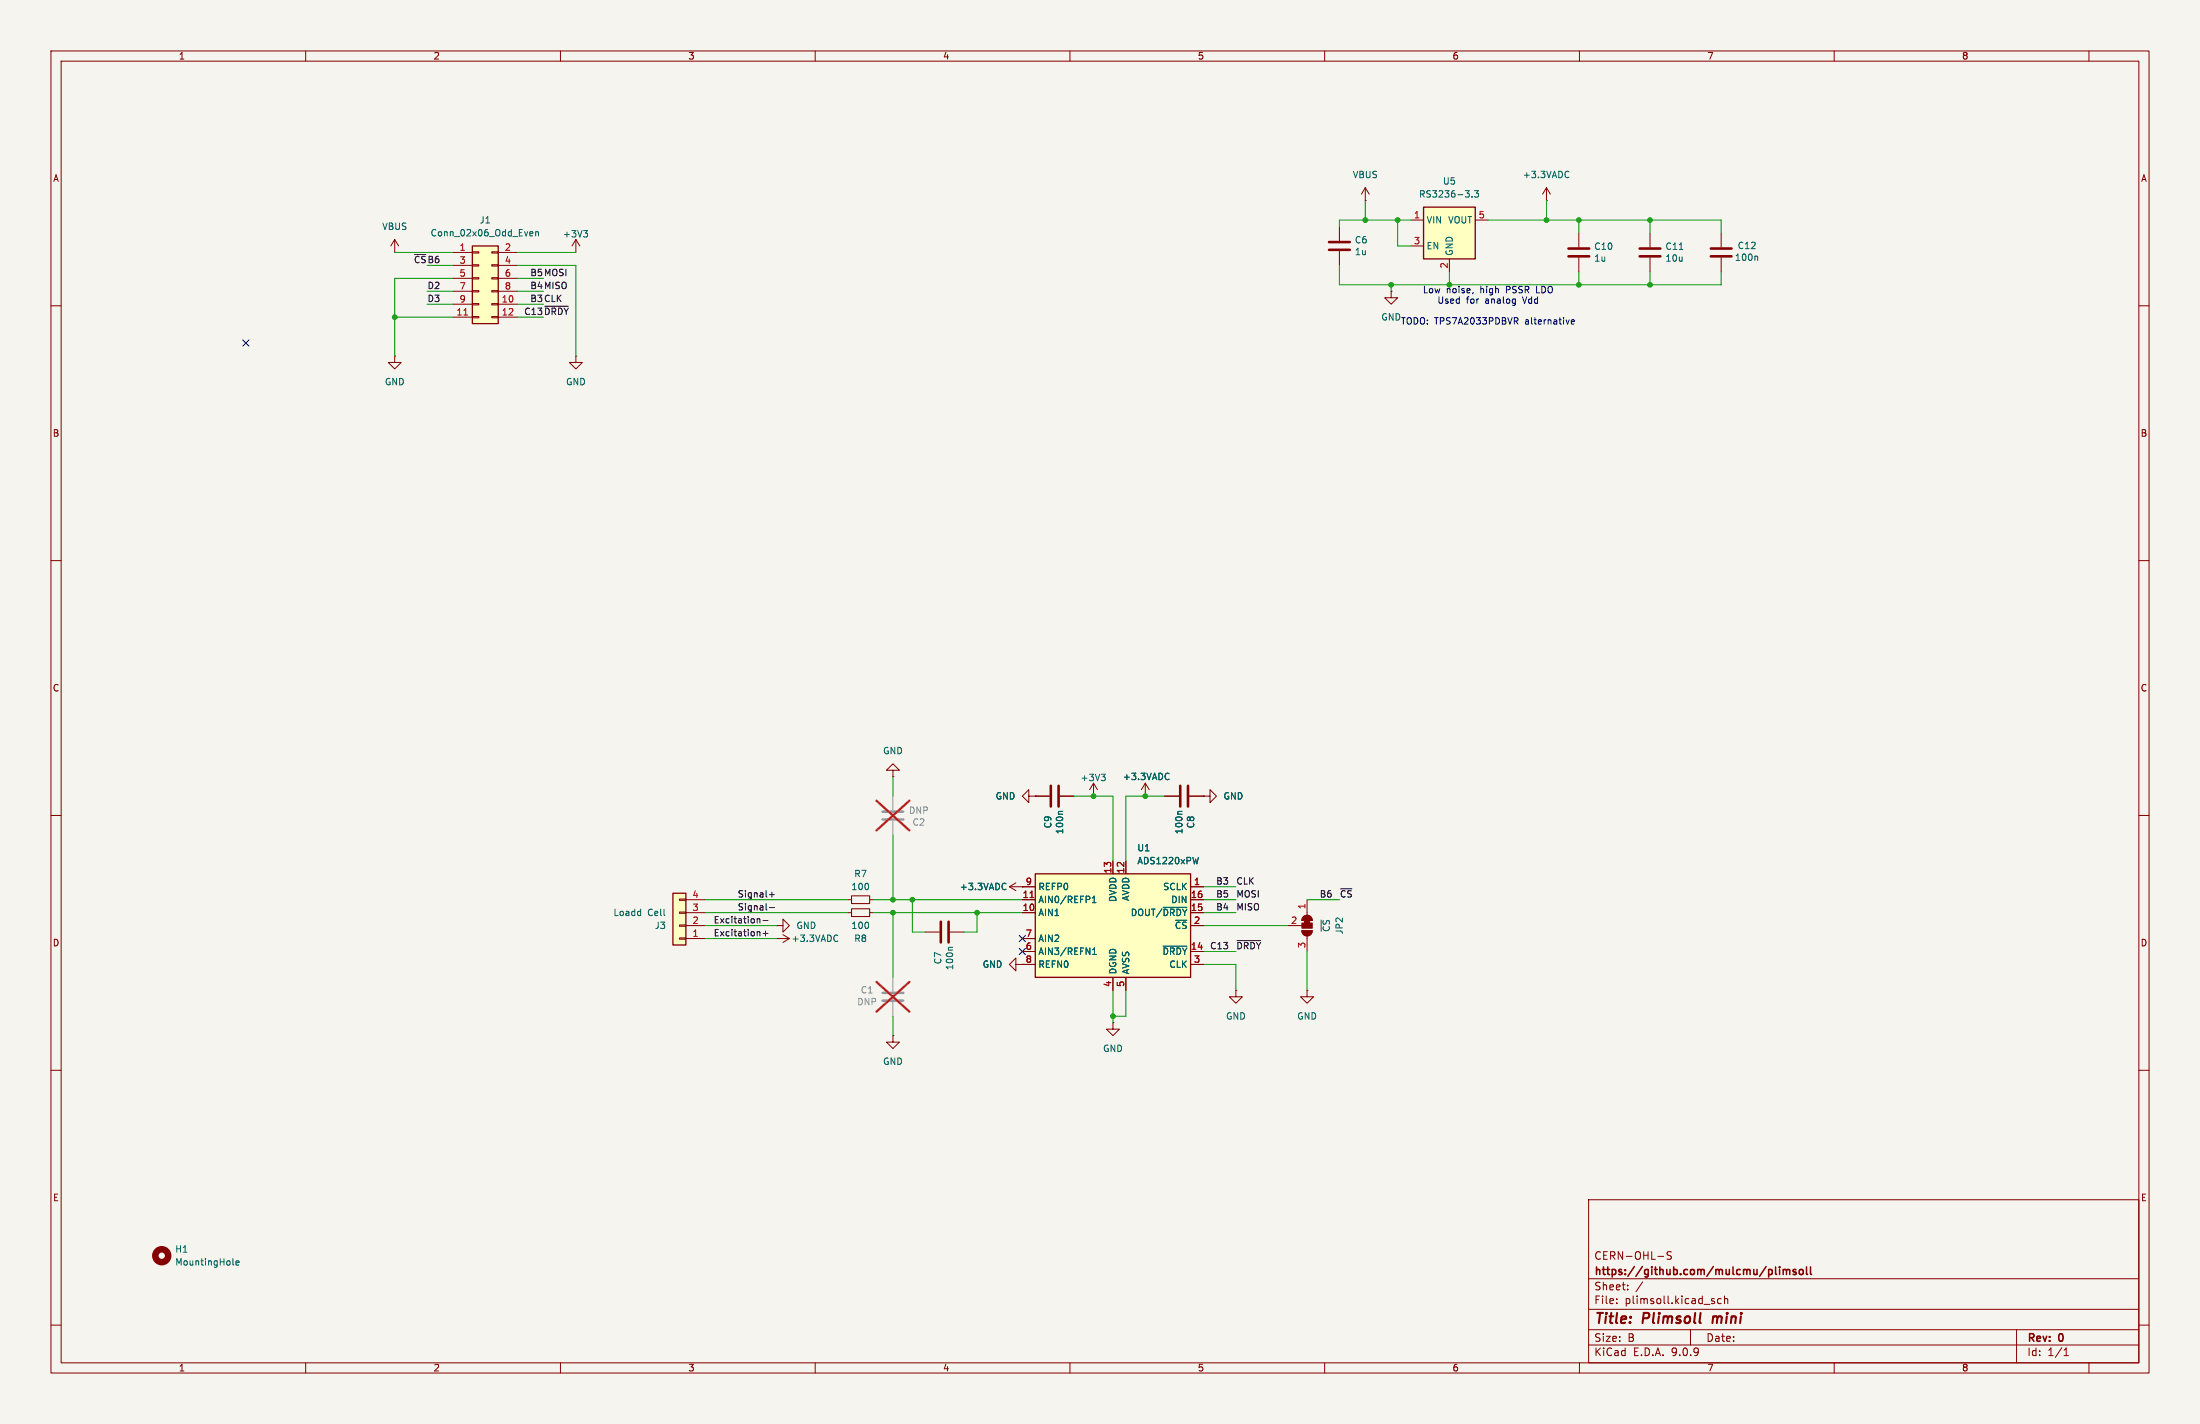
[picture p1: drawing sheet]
<svg xmlns="http://www.w3.org/2000/svg" width="432mm" height="279mm" viewBox="0 0 432 279" stroke-linecap="round" stroke-linejoin="round" font-family="sans-serif">
<path d="M0 0h431.8v279.4h-431.8z" fill="#f5f4ef" stroke="#f5f4ef" stroke-width=".2"/>
<g fill="none" stroke="#840000" stroke-width=".2">
<path d="M10 10h411.8v259.4h-411.8zM12 12h407.8v255.4h-407.8zM60 10v2M110 10v2M160 10v2M210 10v2M260 10v2M310 10v2M360 10v2M410 10v2M10 60h2M419.8 60h2"/>
<path d="M10 110h2M419.8 110h2M10 160h2M419.8 160h2M166.4 176.5h.7M167.1 175.8h3.6v1.5h-3.6zM170.7 176.5h.7M152.4 181.6h1.3v1.3l1.2-1.3-1.2-1.3v1.3M152.4 181.6h.1M152.4 184.2h.1M152.4 184.2h2.5M153.7 183.4l1.2 .8"/>
<path d="M154.9 184.2l-1.2 .7M181.6 182.9h2.8M186.4 182.9h2.8M10 210h2M419.8 210h2M311.8 235.4h108v32h-108zM10 260h2M311.8 256.9h108M311.8 250.9h108M317.3 255.6v.2M317.3 254.9v.1M319.5 252.9v.2"/>
<path d="M319.5 252.2v.1M322.4 251.5l-1.3 1.9M325.4 246.5h1.1M328 245.7l-.5-.1-.2 .1v.5l.6 .2 .1 .4-.2 .3-.6-.1M336.1 255.3l.4 .1v.2l-.2 .2h-.3M336.1 254.8l.4 .1M337.8 254.9l-.4-.1-.3 .3 .2 .6h.5M338.5 254.9l.2-.1 .3 .1 .1 .9M338.5 254.3v1.5M419.8 260h2M60 267.4v2M110 267.4v2"/>
<path d="M160 267.4v2M210 267.4v2M260 267.4v2M310 267.4v2M311.8 263.9h108M311.8 260.9h108M331.8 260.9v3M360 267.4v2M395.8 260.9v6.5M405.1 266h.9M405.1 264.9l.4-.4v1.5M410 267.4v2"/>
</g>
<path d="M336.3 258.3l-.2 1.3" fill="none" stroke="#840000" stroke-width=".4"/>
<path d="M348.6 250l.1 .1M349.3 248.6v.1M349.3 249.1v1M350 249.1v1M350 249.2l.4-.1 .2 .2M350.6 249.3l.3-.2h.3l.1 1M350.6 249.3v.8M352.5 249.1h-.4l-.2 .2 .1 .2 .5 .1v.4h-.6M353.3 249.1h.3l.3 .3v.4l-.3 .3-.3-.1-.2-.2zM354.6 248.6v1.3l.2 .2M355.4 248.6v1.3l.2 .2" fill="none" stroke="#840000" stroke-width=".3"/>
<path d="M184.7 180.8v4.1M186.2 180.8v4.1" fill="none" stroke="#840000" stroke-width=".51"/>
<path d="M164.2 183.5l.2 .1M164.4 184.6l-.2 .1M187 185.9h-.7l-.2 .2" fill="none" stroke="#006464" stroke-width=".2"/>
<path d="M203.2 171.5h30.5v20.3h-30.5z" fill="#ffffc2"/>
<path d="M203.2 171.5h30.5v20.3h-30.5z" fill="none" stroke="#840000" stroke-width=".25"/>
<g fill="none" stroke="#840000" stroke-width=".2">
<path d="M77.5 49.5h.1M77.5 47l-.8 1.3M77.5 47l.7 1.3M77.5 47v2.5M113 47l.8 1.3M113 47l-.7 1.3M113 47v2.5M113 69.9v1.2h1.3l-1.3 1.3-1.2-1.3h1.2M113 69.9h.1M201.9 156.2v1.3l-1.2-1.3 1.2-1.3v1.3h1.3M203.2 156.2h.1M203.2 156.2h2.8"/>
<path d="M208 156.2h2.8M214.6 153.7l.8 1.2M214.6 153.7l-.7 1.2M214.6 153.7v2.5M236.2 156.2h1.3v1.3l1.3-1.3-1.3-1.3v1.3M236.2 156.2h.1M200.7 174h2.5M200.7 176.5h2.5M200.7 179.1h2.5M218.4 168.9v2.6M221 168.9v2.6M233.7 174h2.5"/>
<path d="M233.7 176.5h2.5M233.7 179.1h2.5M199.4 189.2v-1.2l-1.3 1.2 1.3 1.3v-1.3h1.3M200.7 189.2h.1M200.7 184.2h2.5M200.7 186.7h2.5M200.7 189.2h2.5M218.4 191.8v2.5M221 191.8v2.5M233.7 186.7h2.5M233.7 189.2h2.5M233.7 181.6h2.5"/>
<path d="M256.5 194.3v1.3h1.3l-1.3 1.3-1.2-1.3h1.2M256.5 194.3h.1M218.4 200.7v1.2h1.3l-1.3 1.3-1.2-1.3h1.2M218.4 200.7h.1"/>
</g>
<path d="M114.5 45.2h.8l-.4 .5M115.1 45.7l.2 .3v.3l-.2 .2M208.6 159.2h-.7l-.2 .2M216.1 151.9h.8l-.4 .5M216.7 152.4l.2 .2v.3l-.2 .3M214.4 177.1h.7M214.4 176.2l.4-.4v1.3M228.3 178h4.6M235.2 168.2l-.3 1.3M214.5 187.3h.7M214.5 186.4l.3-.4v1.3M228.3 185.6h4.6" fill="none" stroke="#006464" stroke-width=".2"/>
<path d="M202.2 176.1h.7" fill="none" stroke="#a90000" stroke-width=".2"/>
<path d="M206.2 154.2v4M207.8 154.2v4" fill="none" stroke="#840000" stroke-width=".51"/>
<path d="M92.7 48.3h5.1v15.2h-5.1z" fill="#ffffc2"/>
<path d="M92.7 48.3h5.1v15.2h-5.1z" fill="none" stroke="#840000" stroke-width=".25"/>
<g fill="none" stroke="#840000" stroke-width=".2">
<path d="M88.9 49.5h3.8M88.9 52.1h3.8M88.9 54.6h3.8M88.9 57.2h3.8M88.9 59.7h3.8M92.7 49.4h1.3v.3h-1.3zM92.7 51.9h1.3v.3h-1.3zM92.7 54.5h1.3v.2h-1.3zM92.7 57h1.3v.3h-1.3zM92.7 59.6h1.3v.2h-1.3zM96.5 49.4h1.3v.3h-1.3zM96.5 51.9h1.3v.3h-1.3z"/>
<path d="M96.5 54.5h1.3v.2h-1.3zM96.5 57h1.3v.3h-1.3zM96.5 59.6h1.3v.2h-1.3zM97.8 49.5h3.8M97.8 52.1h3.8M97.8 54.6h3.8M97.8 57.2h3.8M97.8 59.7h3.8M262.9 44.5v2.7M262.9 49.3v2.8M273 57.2v1.2h1.3l-1.3 1.3-1.2-1.3h1.2M273 57.2h.1"/>
<path d="M337.8 45.7v2.8M337.8 50.5v2.8M88.9 62.2h3.8M92.7 62.1h1.3v.3h-1.3zM96.5 62.1h1.3v.3h-1.3zM97.8 62.2h3.8M255.8 179.9a1.02 1.02 0 0 1 1.1-.2 1.02 1.02 0 0 1 .7 .9h-2.1zM256.5 176.5v3.1M242.6 194.3v1.3h1.2l-1.2 1.3-1.3-1.3h1.3M242.6 194.3h.1M252.7 181.6h2.8M255.5 182.6h2.1a1.02 1.02 0 0 1-1.1 1 1.02 1.02 0 0 1-1-1z"/>
<path d="M256.5 183.6v3.1"/>
</g>
<path d="M91 61.8h.8" fill="none" stroke="#a90000" stroke-width=".2"/>
<path d="M104.2 45.5h.3l.1 .3-.6 .1M104.5 46.2l-.3 .1M105.1 45.6l.5-.1 .1 .8M105.1 45.5v.8M344.8 50.3l.2 .1v.7" fill="none" stroke="#006464" stroke-width=".2"/>
<g fill="#840000" stroke="#840000" stroke-width=".2">
<path d="M256 180.6h1v.5h-1z"/>
<path d="M255.8 179.9a1.02 1.02 0 0 1 1.1-.2 1.02 1.02 0 0 1 .7 .9h-2.1z"/>
<path d="M255.5 181.1h2.1v1h-2.1z"/>
<path d="M255.5 182.6h2.1a1.02 1.02 0 0 1-1.1 1 1.02 1.02 0 0 1-1-1z"/>
</g>
<path d="M260.9 47.5h4M260.9 49h4M335.8 50.3h4.1M335.8 48.8h4.1" fill="none" stroke="#840000" stroke-width=".51"/>
<path d="M173.2 196.3h4.1M173.2 194.8h4.1" fill="none" stroke="#9c9b98" stroke-width=".51"/>
<path d="M175.3 191.8v2.8M175.3 196.6v2.8" fill="none" stroke="#9c9b98" stroke-width=".2"/>
<path d="M172 192.7l6.5 5.8M178.5 192.7l-6.5 5.8" fill="none" stroke="#e12e31" stroke-width=".46"/>
<path d="M279.4 40.6h10.2v10.2h-10.2z" fill="#ffffc2"/>
<path d="M279.4 40.6h10.2v10.2h-10.2z" fill="none" stroke="#840000" stroke-width=".25"/>
<g fill="none" stroke="#840000" stroke-width=".2">
<path d="M268 39.4h.1M268 36.8l-.8 1.3M268 36.8l.7 1.3M268 36.8v2.6M303.5 39.4h.1M303.5 36.8l-.7 1.3M303.5 36.8l.8 1.3M303.5 36.8v2.6M276.9 43.2h2.5M276.9 48.3h2.5M284.5 50.8v2.5M289.6 43.2h2.5"/>
<path d="M309.9 45.7v2.8M309.9 50.5v2.8M323.8 45.7v2.8M323.8 50.5v2.8M77.5 69.9v1.2h1.2l-1.2 1.3-1.3-1.3h1.3M77.5 69.9h.1M175.3 151.1h1.2l-1.2-1.2-1.3 1.2h1.3v1.3M175.3 152.4h.1M224.8 156.2h.1M224.8 153.7l.8 1.2M224.8 153.7l-.8 1.2M224.8 153.7v2.5"/>
<path d="M228.6 156.2h2.8M233.4 156.2h2.8M166.4 179.1h.7M167.1 178.3h3.6v1.5h-3.6zM170.7 179.1h.7M198.1 174l1.3 .8M198.1 174h2.6M199.4 173.2l-1.3 .8M200.7 174h.1M175.3 203.2v1.3h1.2l-1.2 1.2-1.3-1.2h1.3M175.3 203.2h.1"/>
</g>
<path d="M288.9 38.6v.1M289.4 37.4h.8l-.4 .5 .3 .1v.6l-.1 .1-.6-.1M307.7 33.6l.2 .1M307.9 34.7l-.2 .2M329.6 48.9h.7M229.2 151.7l.3 .1M229.5 152.9l-.3 .1M232 159.2h-.7l-.1 .2M197.2 173.3l.3 .1M197.5 174.4l-.3 .2M45.7 248l.2 .2M46.3 247.8l.6-.1v-.3h-.4l-.2 .2 .1 .6h.5" fill="none" stroke="#006464" stroke-width=".2"/>
<path d="M307.8 48.8h4.1M307.8 50.3h4.1M321.8 48.8h4.1M321.8 50.3h4.1M231.6 154.2v4M233.2 154.2v4" fill="none" stroke="#840000" stroke-width=".51"/>
<circle cx="31.7" cy="246.4" r="1.27" fill="none" stroke="#840000" stroke-width="1.3"/>
<path d="M173.2 159.3h4.1M173.2 160.8h4.1" fill="none" stroke="#9c9b98" stroke-width=".51"/>
<path d="M175.3 156.2v2.8M175.3 161v2.8" fill="none" stroke="#9c9b98" stroke-width=".2"/>
<path d="M172 157.1l6.5 5.8M178.5 157.1l-6.5 5.8" fill="none" stroke="#e12e31" stroke-width=".46"/>
<path d="M132.1 175.3h2.5v10.1h-2.5z" fill="#ffffc2"/>
<path d="M132.1 175.3h2.5v10.1h-2.5z" fill="none" stroke="#840000" stroke-width=".25"/>
<g fill="none" stroke="#840000" stroke-width=".2">
<path d="M203.2 156.2h.1M203.2 156.2h2.8M208 156.2h2.8M224.8 156.2h.1M228.6 156.2h2.8M233.4 156.2h2.8M236.2 156.2h.1M133.3 178.9h1.3v.3h-1.3zM133.3 176.4h1.3v.3h-1.3zM134.6 179.1h3.8M134.6 176.5h3.8M200.7 174h.1"/>
<path d="M200.7 179.1h2.5M200.7 176.5h2.5M200.7 174h2.5M218.4 168.9v2.6M221 168.9v2.6M233.7 179.1h2.5M233.7 176.5h2.5M233.7 174h2.5M133.3 184h1.3v.3h-1.3zM133.3 181.5h1.3v.2h-1.3zM134.6 184.2h3.8M134.6 181.6h3.8"/>
<path d="M200.7 189.2h.1M200.7 184.2h2.5M200.7 186.7h2.5M200.7 189.2h2.5M218.4 191.8v2.5M221 191.8v2.5M233.7 181.6h2.5M233.7 186.7h2.5M233.7 189.2h2.5"/>
</g>
<path d="M106.9 60.1h4.7M151 178.1h1M151 175.5h1M151.5 175v1M148.7 180.3h.4l.1 .8M149.8 183.2h.9M149.8 180.6h.9M150.2 182.7v.9M242.8 184.6h4.6" fill="none" stroke="#0f0f0f" stroke-width=".2"/>
<g fill="none" stroke="#009600" stroke-width=".2">
<path d="M268 39.4v3.8M303.5 39.4v3.8M77.5 49.5h11.4M83.8 57.2h5.1M83.8 59.7h5.1M83.8 52.1h5.1M88.9 54.6h-11.4v15.3M101.6 57.2h5.1M101.6 49.5h11.4M101.6 54.6h5.1M101.6 59.7h5.1M101.6 52.1h11.4v17.8"/>
<path d="M262.9 52.1v3.8h74.9v-2.6M273 55.9v1.3M274.3 43.2v5.1h2.6M276.9 43.2h-14v1.3M284.5 53.3v2.6M292.1 43.2h45.7v2.5M309.9 43.2v2.5M309.9 53.3v2.6M323.8 43.2v2.5M323.8 53.3v2.6M77.5 62.2h11.4M101.6 62.2h5.1"/>
<path d="M175.3 152.4v3.8M210.8 156.2h7.6v12.7M228.6 156.2h-7.6v12.7M138.4 176.5h28M138.4 179.1h28M171.4 176.5h29.3M171.4 179.1h29.3M175.3 163.8v12.7M175.3 179.1v12.7M179.1 176.5v6.4h2.5M191.8 179.1v3.8h-2.6M236.2 176.5h6.4"/>
<path d="M236.2 179.1h6.4M236.2 174h6.4M256.5 176.5h6.4M138.4 184.2h14M138.4 181.6h14M175.3 199.4v3.8M218.4 194.3v6.4M221 194.3v5.1h-2.6M236.2 181.6h16.5M236.2 189.2h6.4v5.1M236.2 186.7h6.4M256.5 186.7v7.6"/>
</g>
<path d="M47.7 66.7l1.2 1.2M48.9 66.7l-1.2 1.2M200.1 186.1l1.2 1.2M200.1 183.5l1.2 1.3M201.3 186.1l-1.2 1.2M201.3 183.5l-1.2 1.3" fill="none" stroke="#000084" stroke-width=".2"/>
<path d="M289.1 57.4l-.1 .2M297.5 63l.4 .6M297.7 62.3l.2 .3-.2 .4M308.4 63.2l.6-.1-.1-.3-.3-.1-.2 .2 .1 .6h.4" fill="none" stroke="#0000c2" stroke-width=".2"/>
<g fill="none" stroke="#006464" stroke-width=".2">
<path d="M208.6 159.2h-.7l-.2 .2M229.2 151.7l.3 .1M229.5 152.9l-.3 .1M232 159.2h-.7l-.1 .2M197.2 173.3l.3 .1M197.5 174.4l-.3 .2M214.4 177.1h.7M214.4 176.2l.4-.4v1.3M228.3 178h4.6M235.2 168.2l-.3 1.3M214.5 187.3h.7M214.5 186.4l.3-.4v1.3"/>
<path d="M228.3 185.6h4.6"/>
</g>
<path d="M202.2 176.1h.7" fill="none" stroke="#a90000" stroke-width=".2"/>
<g fill="#009600" stroke="#009600" stroke-width=".2">
<circle cx="175.3" cy="179.1" r=".46"/>
<circle cx="175.3" cy="176.5" r=".46"/>
<circle cx="77.5" cy="62.2" r=".46"/>
<circle cx="284.5" cy="55.9" r=".46"/>
<circle cx="273" cy="55.9" r=".46"/>
<circle cx="214.6" cy="156.2" r=".46"/>
<circle cx="218.4" cy="199.4" r=".46"/>
<circle cx="179.1" cy="176.5" r=".46"/>
<circle cx="191.8" cy="179.1" r=".46"/>
<circle cx="224.8" cy="156.2" r=".46"/>
<circle cx="309.9" cy="55.9" r=".46"/>
<circle cx="268" cy="43.2" r=".46"/>
<circle cx="323.8" cy="55.9" r=".46"/>
<circle cx="323.8" cy="43.2" r=".46"/>
<circle cx="309.9" cy="43.2" r=".46"/>
<circle cx="303.5" cy="43.2" r=".46"/>
<circle cx="274.3" cy="43.2" r=".46"/>
</g>
<g font-size="2.8" fill="#840000">
<text x="312.8" y="260.3">Title:</text>
<text x="322.5" y="260.3">Plimsoll</text>
<text x="337" y="260.3">mini</text>
</g>
<g font-size="2.1" fill="#840000">
<text x="312.8" y="250.6">https://github.com/mulcmu/plimsoll</text>
<text x="312.8" y="247.4">CERN-OHL-S</text>
<text x="312.8" y="256.1">File:</text>
<text x="312.8" y="253.4">Sheet:</text>
<text x="318.9" y="256.1">plimsoll.kicad_sch</text>
<text x="312.8" y="263.5">Size:</text>
<text x="319.5" y="263.5">B</text>
<text x="334.8" y="263.5">Date:</text>
<text x="397.8" y="263.7">Rev:</text>
<text x="404.2" y="263.7">0</text>
<text x="312.8" y="266.3">KiCad</text>
<text x="320.5" y="266.3">E.D.A.</text>
<text x="328.1" y="266.3">9.0.9</text>
<text x="397.8" y="266.3">Id:</text>
<text x="401.9" y="266.3">1/1</text>
</g>
<g font-size="1.8" fill="#840000">
<text x="35" y="11.9">1</text>
<text x="85" y="11.9">2</text>
<text x="135" y="11.9">3</text>
<text x="185" y="11.9">4</text>
<text x="235" y="11.9">5</text>
<text x="285" y="11.9">6</text>
<text x="335" y="11.9">7</text>
<text x="385" y="11.9">8</text>
<text x="10.3" y="35.9">A</text>
<text x="420.1" y="35.9">A</text>
<text x="10.3" y="85.9">B</text>
<text x="420.1" y="85.9">B</text>
<text x="10.3" y="135.9">C</text>
<text x="420.1" y="135.9">C</text>
<text x="10.3" y="185.9">D</text>
<text x="420.1" y="185.9">D</text>
<text x="10.3" y="235.9">E</text>
<text x="420.1" y="235.9">E</text>
<text x="35" y="269.3">1</text>
<text x="85" y="269.3">2</text>
<text x="135" y="269.3">3</text>
<text x="185" y="269.3">4</text>
<text x="235" y="269.3">5</text>
<text x="285" y="269.3">6</text>
<text x="335" y="269.3">7</text>
<text x="385" y="269.3">8</text>
</g>
<g font-size="1.8" fill="#006464">
<text x="265.4" y="35.2">VBUS</text>
<text x="298.8" y="35.2">+3.3VADC</text>
<text x="278.4" y="39">RS3236-3.3</text>
<text x="283.1" y="36.4">U5</text>
<text x="74.9" y="45.3">VBUS</text>
<text x="84.4" y="46.6">Conn_02x06_Odd_Even</text>
<text x="94.1" y="44">J1</text>
<text x="110.4" y="46.8">+3V3</text>
<text x="265.8" y="48">C6</text>
<text x="279.9" y="44">VIN</text>
<text x="284.1" y="44">VOUT</text>
<text x="265.8" y="50.3">1u</text>
<text x="279.9" y="49.1">EN</text>
<text x="285.3" y="50.3" transform="rotate(-90 285.3 50.3)">GND</text>
<text x="312.8" y="51.5">1u</text>
<text x="312.8" y="49.2">C10</text>
<text x="326.8" y="49.2">C11</text>
<text x="326.8" y="51.5">10u</text>
<text x="340.4" y="51.4">100n</text>
<text x="341" y="49.1">C12</text>
<text x="75.4" y="75.8">GND</text>
<text x="111" y="75.8">GND</text>
<text x="173.2" y="148.2">GND</text>
<text x="212" y="153.5">+3V3</text>
<text x="220.3" y="153.3">+3.3VADC</text>
<text x="195.3" y="157.1">GND</text>
<text x="240" y="157.1">GND</text>
<text x="206.6" y="162.6" transform="rotate(-90 206.6 162.6)">C9</text>
<text x="208.9" y="163.8" transform="rotate(-90 208.9 163.8)">100n</text>
<text x="223.1" y="167.2">U1</text>
<text x="232.3" y="163.8" transform="rotate(-90 232.3 163.8)">100n</text>
<text x="234.6" y="162.6" transform="rotate(-90 234.6 162.6)">C8</text>
<text x="167.6" y="172.3">R7</text>
<text x="223.1" y="169.8">ADS1220xPW</text>
<text x="120.3" y="179.9">Loadd</text>
<text x="127.1" y="179.9">Cell</text>
<text x="167" y="174.9">100</text>
<text x="188.3" y="174.9">+3.3VADC</text>
<text x="203.7" y="174.9">REFP0</text>
<text x="203.7" y="177.4">AIN0/REFP1</text>
<text x="203.7" y="179.9">AIN1</text>
<text x="219.3" y="177.1" transform="rotate(-90 219.3 177.1)">DVDD</text>
<text x="221.8" y="179.9">DOUT/~{DRDY}</text>
<text x="221.8" y="176.9" transform="rotate(-90 221.8 176.9)">AVDD</text>
<text x="228.2" y="174.9">SCLK</text>
<text x="229.8" y="177.4">DIN</text>
<text x="128.4" y="182.5">J3</text>
<text x="155.3" y="185">+3.3VADC</text>
<text x="156.2" y="182.5">GND</text>
<text x="167" y="182.5">100</text>
<text x="167.6" y="185">R8</text>
<text x="203.7" y="185">AIN2</text>
<text x="230.5" y="182.5">~{CS}</text>
<text x="261.2" y="183" transform="rotate(-90 261.2 183)">~{CS}</text>
<text x="263.8" y="183.4" transform="rotate(-90 263.8 183.4)">JP2</text>
<text x="185" y="189.3" transform="rotate(-90 185 189.3)">C7</text>
<text x="187.3" y="190.5" transform="rotate(-90 187.3 190.5)">100n</text>
<text x="192.8" y="190.1">GND</text>
<text x="203.7" y="187.6">AIN3/REFN1</text>
<text x="203.7" y="190.1">REFN0</text>
<text x="219.3" y="191.3" transform="rotate(-90 219.3 191.3)">DGND</text>
<text x="221.8" y="191.3" transform="rotate(-90 221.8 191.3)">AVSS</text>
<text x="228.1" y="187.6">~{DRDY}</text>
<text x="229.4" y="190.1">CLK</text>
<text x="240.5" y="200.3">GND</text>
<text x="254.5" y="200.3">GND</text>
<text x="173.2" y="209.1">GND</text>
<text x="216.4" y="206.6">GND</text>
<text x="34.3" y="246">H1</text>
<text x="34.3" y="248.5">MountingHole</text>
</g>
<g font-size="1.8" fill="#a90000">
<text x="277.4" y="42.9">1</text>
<text x="290.1" y="42.9">5</text>
<text x="90.1" y="49.3">1</text>
<text x="90.1" y="51.8">3</text>
<text x="99" y="49.3">2</text>
<text x="99" y="51.8">4</text>
<text x="277.4" y="48">3</text>
<text x="284.2" y="52.8" transform="rotate(-90 284.2 52.8)">2</text>
<text x="90.1" y="54.4">5</text>
<text x="90.1" y="56.9">7</text>
<text x="90.1" y="59.4">9</text>
<text x="98.4" y="59.4">10</text>
<text x="99" y="54.4">6</text>
<text x="99" y="56.9">8</text>
<text x="89.5" y="62">11</text>
<text x="98.4" y="62">12</text>
<text x="201.2" y="173.7">9</text>
<text x="218.2" y="171.5" transform="rotate(-90 218.2 171.5)">13</text>
<text x="220.7" y="171.5" transform="rotate(-90 220.7 171.5)">12</text>
<text x="234.2" y="173.7">1</text>
<text x="135.8" y="178.8">3</text>
<text x="135.8" y="176.3">4</text>
<text x="200.6" y="176.3">11</text>
<text x="200.6" y="178.8">10</text>
<text x="233.6" y="176.3">16</text>
<text x="233.6" y="178.8">15</text>
<text x="256.3" y="178.5" transform="rotate(-90 256.3 178.5)">1</text>
<text x="135.8" y="183.9">1</text>
<text x="135.8" y="181.4">2</text>
<text x="201.2" y="183.9">7</text>
<text x="234.2" y="181.4">2</text>
<text x="253.3" y="181.4">2</text>
<text x="201.2" y="186.4">6</text>
<text x="201.2" y="189">8</text>
<text x="233.6" y="186.4">14</text>
<text x="234.2" y="189">3</text>
<text x="256.3" y="186.1" transform="rotate(-90 256.3 186.1)">3</text>
<text x="218.2" y="193.7" transform="rotate(-90 218.2 193.7)">4</text>
<text x="220.7" y="193.7" transform="rotate(-90 220.7 193.7)">5</text>
</g>
<g font-size="1.8" fill="#0f0f0f">
<text x="81.1" y="51.7">~{CS}</text>
<text x="83.8" y="51.7">B6</text>
<text x="83.8" y="56.8">D2</text>
<text x="83.8" y="59.3">D3</text>
<text x="104" y="56.8">B4 MISO</text>
<text x="104" y="54.3">B5 MOSI</text>
<text x="104" y="59.3">B3 CLK</text>
<text x="102.8" y="61.9">C13 ~{DRDY}</text>
<text x="238.6" y="173.6">B3</text>
<text x="242.6" y="173.6">CLK</text>
<text x="144.7" y="178.7">Signal-</text>
<text x="144.7" y="176.2">Signal+</text>
<text x="238.6" y="176.2">B5</text>
<text x="238.6" y="178.7">B4</text>
<text x="242.6" y="178.7">MISO</text>
<text x="242.6" y="176.2">MOSI</text>
<text x="258.9" y="176.2">B6</text>
<text x="262.9" y="176.2">~{CS}</text>
<text x="140" y="183.8">Excitation+</text>
<text x="140" y="181.3">Excitation-</text>
<text x="237.4" y="186.3">C13</text>
<text x="242.6" y="186.3">~{DRDY}</text>
</g>
<g font-size="1.8" fill="#0000c2">
<text x="279.2" y="57.7">Low</text>
<text x="282" y="59.8">Used</text>
<text x="283.9" y="57.7">noise,</text>
<text x="287.8" y="59.8">for</text>
<text x="290.7" y="57.7">high</text>
<text x="291.6" y="59.8">analog</text>
<text x="295.9" y="57.7">PSSR</text>
<text x="299.2" y="59.8">Vdd</text>
<text x="302" y="57.7">LDO</text>
<text x="271" y="63.1">GND</text>
<text x="274.9" y="63.9">TODO: TPS7A2033PDBVR</text>
<text x="299.5" y="63.9">alternative</text>
</g>
<g font-size="1.8" fill="#939391">
<text x="178.3" y="159.9">DNP</text>
<text x="179" y="162.2">C2</text>
<text x="168.1" y="197.4">DNP</text>
<text x="168.8" y="195.1">C1</text>
</g>
</svg>
